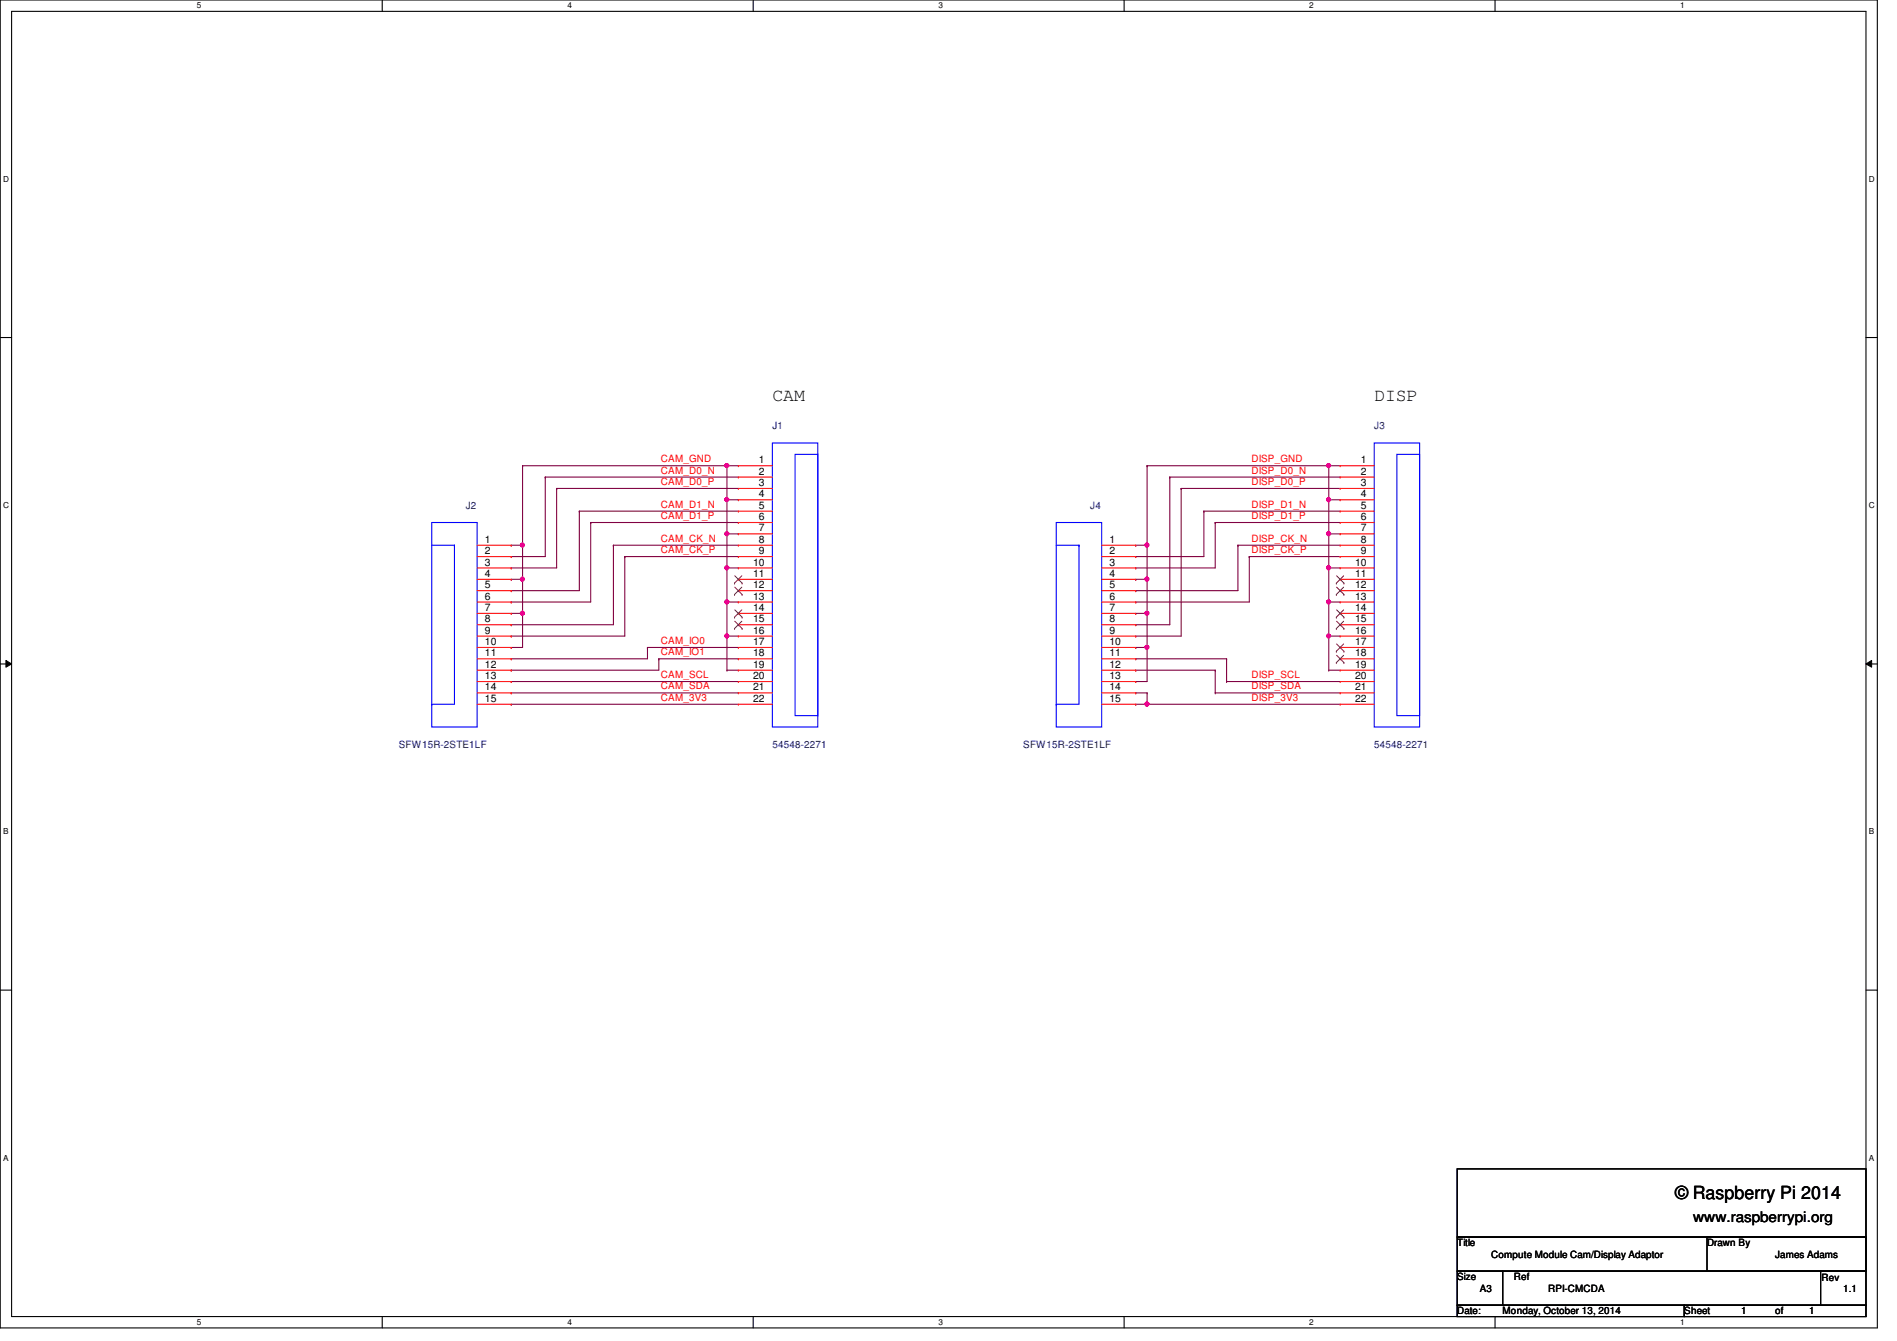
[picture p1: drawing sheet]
<svg xmlns="http://www.w3.org/2000/svg" width="297mm" height="210mm" viewBox="0 0 297 210" stroke-linecap="round" stroke-linejoin="round" font-family="sans-serif">
<path d="M0 0h294v207.9h-294zM1.8 1.8h290.4v204.3h-290.4z" fill="none" stroke="#000" stroke-width=".17"/>
<g fill="#fff">
<path d="M30.8 .2h.7v1.4h-.7z"/>
<path d="M30.8 206.2h.7v1.4h-.7z"/>
</g>
<path d="M59.9 0v1.8M59.9 206.1v1.8" fill="none" stroke="#000" stroke-width=".17"/>
<g fill="#fff">
<path d="M88.9 .2h.6v1.4h-.6z"/>
<path d="M88.9 206.2h.6v1.4h-.6z"/>
</g>
<path d="M117.9 0v1.8M117.9 206.1v1.8" fill="none" stroke="#000" stroke-width=".17"/>
<g fill="#fff">
<path d="M146.9 .2h.7v1.4h-.7z"/>
<path d="M146.9 206.2h.7v1.4h-.7z"/>
</g>
<path d="M176 0v1.8M176 206.1v1.8" fill="none" stroke="#000" stroke-width=".17"/>
<g fill="#fff">
<path d="M205 .2h.7v1.4h-.7z"/>
<path d="M205 206.2h.7v1.4h-.7z"/>
</g>
<path d="M234.1 0v1.8M234.1 206.1v1.8" fill="none" stroke="#000" stroke-width=".17"/>
<g fill="#fff">
<path d="M263.1 .2h.7v1.4h-.7z"/>
<path d="M263.1 206.2h.7v1.4h-.7z"/>
<path d="M.5 27.3h.9v1.4h-.9z"/>
<path d="M292.6 27.3h.9v1.4h-.9z"/>
<path d="M.5 78.4h.9v1.4h-.9z"/>
<path d="M292.6 78.4h.9v1.4h-.9z"/>
</g>
<path d="M0 52.8h1.8M292.2 52.8h1.8" fill="none" stroke="#000" stroke-width=".17"/>
<g fill="#fff">
<path d="M.5 129.5h.8v1.4h-.8z"/>
<path d="M292.6 129.5h.9v1.4h-.9z"/>
</g>
<path d="M0 103.9h1.8M292.2 103.9h1.8" fill="none" stroke="#000" stroke-width=".17"/>
<path d="M.9 103.4l.9 .5-.9 .5zM292.2 103.9l.9-.5v1z" fill="#000"/>
<path d="M.9 103.4l.9 .5-.9 .5zM292.2 103.9l.9-.5v1z" fill="none" stroke="#000" stroke-width=".16"/>
<g fill="#fff">
<path d="M.5 180.5h.8v1.4h-.8z"/>
<path d="M292.6 180.5h.9v1.4h-.9z"/>
</g>
<path d="M0 155h1.8M292.2 155h1.8" fill="none" stroke="#000" stroke-width=".17"/>
<path d="M113.8 72.9h.1M113.8 78.2h.1M113.8 72.9h1.8M113.8 72.9v10.7M113.8 78.2h1.8M80 106.7h.1M80 108.5h.1M80 106.7h35.6M80 108.5h35.6" fill="none" stroke="#800040" stroke-width=".17"/>
<circle cx="113.8" cy="83.5" r=".32" fill="#f0f"/>
<circle cx="113.8" cy="83.5" r=".32" fill="none" stroke="#f0f" stroke-width=".17"/>
<circle cx="113.8" cy="78.2" r=".32" fill="#f0f"/>
<circle cx="113.8" cy="78.2" r=".32" fill="none" stroke="#f0f" stroke-width=".17"/>
<path d="M113.8 83.6h.1M113.8 88.9h.1M113.8 83.6h1.8M113.8 83.6v10.6M113.8 88.9h1.8" fill="none" stroke="#800040" stroke-width=".17"/>
<circle cx="113.8" cy="94.2" r=".32" fill="#f0f"/>
<circle cx="113.8" cy="94.2" r=".32" fill="none" stroke="#f0f" stroke-width=".17"/>
<circle cx="113.8" cy="88.9" r=".32" fill="#f0f"/>
<circle cx="113.8" cy="88.9" r=".32" fill="none" stroke="#f0f" stroke-width=".17"/>
<path d="M113.8 94.2h.1M113.8 94.2h1.8M113.8 94.2v5.4" fill="none" stroke="#800040" stroke-width=".17"/>
<circle cx="113.8" cy="99.5" r=".32" fill="#f0f"/>
<circle cx="113.8" cy="99.5" r=".32" fill="none" stroke="#f0f" stroke-width=".17"/>
<path d="M208.1 72.9h.1M208.1 78.2h.1M208.1 72.9h1.7M208.1 72.9v10.7M208.1 78.2h1.7M113.8 99.6h.1M113.8 99.6h1.8M113.8 99.6v5.3M113.8 104.9h.1M113.8 104.9h1.8" fill="none" stroke="#800040" stroke-width=".17"/>
<circle cx="208" cy="83.5" r=".32" fill="#f0f"/>
<circle cx="208" cy="83.5" r=".32" fill="none" stroke="#f0f" stroke-width=".17"/>
<circle cx="208" cy="78.2" r=".32" fill="#f0f"/>
<circle cx="208" cy="78.2" r=".32" fill="none" stroke="#f0f" stroke-width=".17"/>
<path d="M208.1 83.6h.1M208.1 88.9h.1M208.1 83.6h1.7M208.1 83.6v10.6M208.1 88.9h1.7" fill="none" stroke="#800040" stroke-width=".17"/>
<circle cx="208" cy="94.2" r=".32" fill="#f0f"/>
<circle cx="208" cy="94.2" r=".32" fill="none" stroke="#f0f" stroke-width=".17"/>
<circle cx="208" cy="88.9" r=".32" fill="#f0f"/>
<circle cx="208" cy="88.9" r=".32" fill="none" stroke="#f0f" stroke-width=".17"/>
<path d="M208.1 94.2h.1M208.1 99.6h.1M208.1 94.2h1.7M208.1 94.2v5.4M208.1 99.6h1.7" fill="none" stroke="#800040" stroke-width=".17"/>
<circle cx="208" cy="99.5" r=".32" fill="#f0f"/>
<circle cx="208" cy="99.5" r=".32" fill="none" stroke="#f0f" stroke-width=".17"/>
<g fill="none" stroke="#800040" stroke-width=".17">
<path d="M85.4 74.7h.1M85.4 74.7h30.2M87.2 76.5h.1M87.2 76.5h28.4M183.2 74.7h.1M183.2 74.7h26.6M185 76.5h.1M185 76.5h24.8M80 85.3h.1M80 90.7h.1M80 85.3h1.8M80 90.7h1.8"/>
<path d="M81.8 85.3h.1M81.8 90.7h.1M81.8 85.3v10.7M90.7 80h.1M90.7 80h24.9M92.5 81.8h.1M92.5 81.8h23.1M96.1 85.3h.1M96.1 85.3h19.5M97.8 87.1h.1M97.8 87.1h17.8M188.5 80h.1"/>
<path d="M188.5 80h21.3M190.3 81.8h.1M190.3 81.8h19.5M193.8 85.3h.1M193.8 85.3h16M195.6 87.1h.1M195.6 87.1h14.2M208.1 99.6h.1M208.1 99.6v5.3M101.4 101.3h.1M101.4 101.3h14.2M103.2 103.1h.1"/>
<path d="M103.2 103.1h12.4M177.8 110.2h.1M177.8 103.1h.1M177.8 104.9h.1M177.8 104.9h12.5M177.8 110.2h1.8M177.8 103.1h14.3M208.1 104.9h.1M208.1 104.9h1.7"/>
</g>
<circle cx="81.8" cy="96" r=".32" fill="#f0f"/>
<circle cx="81.8" cy="96" r=".32" fill="none" stroke="#f0f" stroke-width=".17"/>
<circle cx="81.8" cy="90.7" r=".32" fill="#f0f"/>
<circle cx="81.8" cy="90.7" r=".32" fill="none" stroke="#f0f" stroke-width=".17"/>
<path d="M81.8 72.9h.1M81.8 72.9v12.4M80 96h.1M80 96h1.8M81.8 96h.1M81.8 96v5.3h-1.8M80 101.3h.1" fill="none" stroke="#800040" stroke-width=".17"/>
<circle cx="81.8" cy="85.3" r=".32" fill="#f0f"/>
<circle cx="81.8" cy="85.3" r=".32" fill="none" stroke="#f0f" stroke-width=".17"/>
<g fill="none" stroke="#800040" stroke-width=".17">
<path d="M81.8 72.9h.1M81.8 72.9h32M85.4 74.7h.1M85.4 74.7v12.4h-5.4M87.2 76.5h.1M87.2 76.5v12.4h-7.2M80 99.6h.1M80 97.8h.1M80 94.2h.1M80 92.5h.1M80 88.9h.1M80 87.1h.1"/>
<path d="M90.7 80h.1M90.7 80v12.5h-10.7M92.5 81.8h.1M92.5 81.8v12.4h-12.5M96.1 85.3h.1M96.1 85.3v12.5h-16.1M97.8 87.1h.1M97.8 87.1v12.5h-17.8M80 110.2h.1M80 104.9h.1M80 103.1h.1M80 110.2h35.6"/>
<path d="M101.4 101.3h.1M101.4 101.3v1.8h-21.4M103.2 103.1h.1M103.2 103.1v1.8h-23.2"/>
</g>
<circle cx="113.8" cy="72.9" r=".32" fill="#f0f"/>
<circle cx="113.8" cy="72.9" r=".32" fill="none" stroke="#f0f" stroke-width=".17"/>
<g fill="none" stroke="#800040" stroke-width=".17">
<path d="M177.8 87.1h.1M177.8 88.9h.1M177.8 92.5h.1M177.8 94.2h.1M177.8 97.8h.1M177.8 99.6h.1M177.8 85.3h.1M177.8 90.7h.1M177.8 87.1h10.7M177.8 88.9h12.5M177.8 92.5h16M177.8 94.2h17.8"/>
<path d="M177.8 97.8h5.4M177.8 99.6h7.2M177.8 85.3h1.8M177.8 90.7h1.8M179.6 85.3h.1M179.6 90.7h.1M179.6 85.3v10.7M177.8 106.7h.1M177.8 106.7h1.8"/>
</g>
<circle cx="179.6" cy="96" r=".32" fill="#f0f"/>
<circle cx="179.6" cy="96" r=".32" fill="none" stroke="#f0f" stroke-width=".17"/>
<circle cx="179.6" cy="90.7" r=".32" fill="#f0f"/>
<circle cx="179.6" cy="90.7" r=".32" fill="none" stroke="#f0f" stroke-width=".17"/>
<path d="M177.8 96h.1M177.8 96h1.8M179.6 96h.1M179.6 96v10.7M177.8 101.3h.1M177.8 101.3h1.8M179.6 101.3h.1" fill="none" stroke="#800040" stroke-width=".17"/>
<circle cx="179.6" cy="101.3" r=".32" fill="#f0f"/>
<circle cx="179.6" cy="101.3" r=".32" fill="none" stroke="#f0f" stroke-width=".17"/>
<g fill="none" stroke="#800040" stroke-width=".17">
<path d="M183.2 74.7h.1M183.2 74.7v23.1M185 76.5h.1M185 76.5v23.1M188.5 80h.1M188.5 80v7.1M190.3 81.8h.1M190.3 81.8v7.1M193.8 85.3h.1M193.8 85.3v7.2M195.6 87.1h.1M195.6 87.1v7.1"/>
<path d="M177.8 108.5h.1M177.8 108.5h1.8M179.6 108.5h.1M179.6 110.2h.1M179.6 108.5v1.7M179.6 110.2h30.2M190.3 104.9h.1M190.3 108.5h.1M190.3 104.9v3.6M190.3 108.5h19.5M192.1 106.7h.1M192.1 103.1h.1"/>
<path d="M192.1 106.7h17.7M192.1 103.1v3.6"/>
</g>
<circle cx="179.6" cy="110.2" r=".32" fill="#f0f"/>
<circle cx="179.6" cy="110.2" r=".32" fill="none" stroke="#f0f" stroke-width=".17"/>
<path d="M179.6 72.9h.1M179.6 72.9v12.4" fill="none" stroke="#800040" stroke-width=".17"/>
<circle cx="179.6" cy="85.3" r=".32" fill="#f0f"/>
<circle cx="179.6" cy="85.3" r=".32" fill="none" stroke="#f0f" stroke-width=".17"/>
<path d="M179.6 72.9h.1M179.6 72.9h28.5" fill="none" stroke="#800040" stroke-width=".17"/>
<circle cx="208" cy="72.9" r=".32" fill="#f0f"/>
<circle cx="208" cy="72.9" r=".32" fill="none" stroke="#f0f" stroke-width=".17"/>
<path d="M228.2 183h64v10.6h-64zM228.2 193.6h64v5.4h-64zM228.2 199h7.1v5.3h-7.1zM235.3 199h49.8v5.3h-49.8zM267.3 193.6h24.9v5.4h-24.9zM285.1 199h7.1v5.3h-7.1zM228.2 204.3h35.5v1.8h-35.5zM263.7 204.3h28.5v1.8h-28.5z" fill="none" stroke="#000" stroke-width=".17"/>
<g fill="none" stroke="#00f" stroke-width=".17">
<path d="M120.9 69.3h7.2v44.5h-7.2zM124.5 71.1h3.6v40.9h-3.6zM215.2 69.3h7.1v44.5h-7.1zM218.7 71.1h3.6v40.9h-3.6zM67.6 81.8h7.1v32h-7.1zM67.6 85.3h3.6M71.2 85.3h.1M71.2 85.3v24.9h-3.6M165.4 81.8h7.1v32h-7.1zM165.4 85.3h3.5M168.9 85.3h.1M168.9 85.3v24.9h-3.5"/>
<path d="M67.6 110.2h.1M165.4 110.2h.1"/>
</g>
<g fill="none" stroke="#f00" stroke-width=".17">
<path d="M115.6 72.9h.1M115.6 74.7h.1M115.6 76.5h.1M115.6 78.2h.1M115.6 72.9h5.3M115.6 74.7h5.3M115.6 76.5h5.3M115.6 78.2h5.3M209.8 72.9h.1M209.8 74.7h.1M209.8 76.5h.1M209.8 78.2h.1"/>
<path d="M209.8 72.9h5.4M209.8 74.7h5.4M209.8 76.5h5.4M209.8 78.2h5.4M74.7 85.3h5.3M74.7 87.1h5.3M74.7 88.9h5.3M74.7 90.7h5.3M74.7 92.5h5.3M74.7 94.2h5.3M74.7 96h5.3M74.7 97.8h5.3"/>
<path d="M74.7 99.6h5.3M80 85.3h.1M80 87.1h.1M80 88.9h.1M80 90.7h.1M80 92.5h.1M80 94.2h.1M80 96h.1M80 97.8h.1M80 99.6h.1M115.6 80h.1M115.6 81.8h.1"/>
<path d="M115.6 83.6h.1M115.6 85.3h.1M115.6 87.1h.1M115.6 88.9h.1M115.6 90.7h.1M115.6 92.5h.1M115.6 94.2h.1M115.6 96h.1M115.6 97.8h.1M115.6 99.6h.1M115.6 80h5.3M115.6 81.8h5.3"/>
<path d="M115.6 83.6h5.3M115.6 85.3h5.3M115.6 87.1h5.3M115.6 88.9h5.3M115.6 90.7h5.3M115.6 92.5h5.3M115.6 94.2h5.3M115.6 96h5.3M115.6 97.8h5.3M115.6 99.6h5.3M172.5 85.3h5.3M172.5 87.1h5.3"/>
<path d="M172.5 88.9h5.3M172.5 90.7h5.3M172.5 92.5h5.3M172.5 94.2h5.3M172.5 96h5.3M172.5 97.8h5.3M172.5 99.6h5.3M177.8 85.3h.1M177.8 87.1h.1M177.8 88.9h.1M177.8 90.7h.1M177.8 92.5h.1"/>
<path d="M177.8 94.2h.1M177.8 96h.1M177.8 97.8h.1M177.8 99.6h.1M209.8 80h.1M209.8 81.8h.1M209.8 83.6h.1M209.8 85.3h.1M209.8 87.1h.1M209.8 88.9h.1M209.8 90.7h.1M209.8 92.5h.1"/>
<path d="M209.8 94.2h.1M209.8 96h.1M209.8 97.8h.1M209.8 99.6h.1M209.8 80h5.4M209.8 81.8h5.4M209.8 83.6h5.4M209.8 85.3h5.4M209.8 87.1h5.4M209.8 88.9h5.4M209.8 90.7h5.4M209.8 92.5h5.4"/>
<path d="M209.8 94.2h5.4M209.8 96h5.4M209.8 97.8h5.4M209.8 99.6h5.4M74.7 101.3h5.3M74.7 103.1h5.3M74.7 104.9h5.3M74.7 106.7h5.3M74.7 108.5h5.3M74.7 110.2h5.3M80 101.3h.1M80 103.1h.1"/>
<path d="M80 104.9h.1M80 106.7h.1M80 108.5h.1M80 110.2h.1M115.6 101.3h.1M115.6 103.1h.1M115.6 104.9h.1M115.6 106.7h.1M115.6 108.5h.1M115.6 110.2h.1M115.6 101.3h5.3M115.6 103.1h5.3"/>
<path d="M115.6 104.9h5.3M115.6 106.7h5.3M115.6 108.5h5.3M115.6 110.2h5.3M172.5 101.3h5.3M172.5 103.1h5.3M172.5 104.9h5.3M172.5 106.7h5.3M172.5 108.5h5.3M172.5 110.2h5.3M177.8 101.3h.1M177.8 103.1h.1"/>
<path d="M177.8 104.9h.1M177.8 106.7h.1M177.8 108.5h.1M177.8 110.2h.1M209.8 101.3h.1M209.8 103.1h.1M209.8 104.9h.1M209.8 106.7h.1M209.8 108.5h.1M209.8 110.2h.1M209.8 101.3h5.4M209.8 103.1h5.4"/>
<path d="M209.8 104.9h5.4M209.8 106.7h5.4M209.8 108.5h5.4M209.8 110.2h5.4"/>
</g>
<g fill="none" stroke="#804000" stroke-width=".16">
<path d="M115 91.3h.1M115 93h.1M115 96.6h.1M115 98.4h.1M115.1 90.1l1.1 1.2M115.1 91.9l1.1 1.1M115.1 95.5l1.1 1.1M115.1 97.2l1.1 1.2M116.2 90.1l-1.2 1.2M116.2 91.9l-1.2 1.1M116.2 95.5l-1.2 1.1M116.2 97.2l-1.2 1.2"/>
<path d="M116.2 91.3h.1M116.2 93h.1M116.2 96.6h.1M116.2 98.4h.1M209.2 91.3h.1M209.2 93h.1M209.2 96.6h.1M209.2 98.4h.1M209.3 90.1l1.1 1.2M209.3 91.9l1.1 1.1M209.3 95.5l1.1 1.1M209.3 97.2l1.1 1.2"/>
<path d="M210.4 90.1l-1.2 1.2M210.4 91.9l-1.2 1.1M210.4 95.5l-1.2 1.1M210.4 97.2l-1.2 1.2M210.4 91.3h.1M210.4 93h.1M210.4 96.6h.1M210.4 98.4h.1M209.2 101.9h.1M209.2 103.7h.1M209.3 100.8l1.1 1.1M209.3 102.6l1.1 1.1"/>
<path d="M210.4 100.8l-1.2 1.1M210.4 102.6l-1.2 1.1M210.4 101.9h.1M210.4 103.7h.1"/>
</g>
<circle cx="113.8" cy="83.5" r=".32" fill="#f0f"/>
<circle cx="113.8" cy="83.5" r=".32" fill="none" stroke="#f0f" stroke-width=".17"/>
<circle cx="113.8" cy="78.2" r=".32" fill="#f0f"/>
<circle cx="113.8" cy="78.2" r=".32" fill="none" stroke="#f0f" stroke-width=".17"/>
<circle cx="113.8" cy="94.2" r=".32" fill="#f0f"/>
<circle cx="113.8" cy="94.2" r=".32" fill="none" stroke="#f0f" stroke-width=".17"/>
<circle cx="113.8" cy="88.9" r=".32" fill="#f0f"/>
<circle cx="113.8" cy="88.9" r=".32" fill="none" stroke="#f0f" stroke-width=".17"/>
<circle cx="113.8" cy="99.5" r=".32" fill="#f0f"/>
<circle cx="113.8" cy="99.5" r=".32" fill="none" stroke="#f0f" stroke-width=".17"/>
<circle cx="208" cy="83.5" r=".32" fill="#f0f"/>
<circle cx="208" cy="83.5" r=".32" fill="none" stroke="#f0f" stroke-width=".17"/>
<circle cx="208" cy="78.2" r=".32" fill="#f0f"/>
<circle cx="208" cy="78.2" r=".32" fill="none" stroke="#f0f" stroke-width=".17"/>
<circle cx="208" cy="94.2" r=".32" fill="#f0f"/>
<circle cx="208" cy="94.2" r=".32" fill="none" stroke="#f0f" stroke-width=".17"/>
<circle cx="208" cy="88.9" r=".32" fill="#f0f"/>
<circle cx="208" cy="88.9" r=".32" fill="none" stroke="#f0f" stroke-width=".17"/>
<circle cx="208" cy="99.5" r=".32" fill="#f0f"/>
<circle cx="208" cy="99.5" r=".32" fill="none" stroke="#f0f" stroke-width=".17"/>
<circle cx="81.8" cy="96" r=".32" fill="#f0f"/>
<circle cx="81.8" cy="96" r=".32" fill="none" stroke="#f0f" stroke-width=".17"/>
<circle cx="81.8" cy="90.7" r=".32" fill="#f0f"/>
<circle cx="81.8" cy="90.7" r=".32" fill="none" stroke="#f0f" stroke-width=".17"/>
<circle cx="81.8" cy="85.3" r=".32" fill="#f0f"/>
<circle cx="81.8" cy="85.3" r=".32" fill="none" stroke="#f0f" stroke-width=".17"/>
<circle cx="113.8" cy="72.9" r=".32" fill="#f0f"/>
<circle cx="113.8" cy="72.9" r=".32" fill="none" stroke="#f0f" stroke-width=".17"/>
<circle cx="179.6" cy="96" r=".32" fill="#f0f"/>
<circle cx="179.6" cy="96" r=".32" fill="none" stroke="#f0f" stroke-width=".17"/>
<circle cx="179.6" cy="90.7" r=".32" fill="#f0f"/>
<circle cx="179.6" cy="90.7" r=".32" fill="none" stroke="#f0f" stroke-width=".17"/>
<circle cx="179.6" cy="101.3" r=".32" fill="#f0f"/>
<circle cx="179.6" cy="101.3" r=".32" fill="none" stroke="#f0f" stroke-width=".17"/>
<circle cx="179.6" cy="110.2" r=".32" fill="#f0f"/>
<circle cx="179.6" cy="110.2" r=".32" fill="none" stroke="#f0f" stroke-width=".17"/>
<circle cx="179.6" cy="85.3" r=".32" fill="#f0f"/>
<circle cx="179.6" cy="85.3" r=".32" fill="none" stroke="#f0f" stroke-width=".17"/>
<circle cx="208" cy="72.9" r=".32" fill="#f0f"/>
<circle cx="208" cy="72.9" r=".32" fill="none" stroke="#f0f" stroke-width=".17"/>
<g font-size="2.8">
<text x="120.9" y="62.7">CAM</text>
<text x="215.2" y="62.7">DISP</text>
<text x="262.3" y="187.6">© Raspberry Pi 2014</text>
</g>
<text font-size="2.3" x="265.1" y="191.3">www.raspberrypi.org</text>
<g font-size="1.6" fill="#000080">
<text x="120.9" y="67.2">J1</text>
<text x="215.2" y="67.2">J3</text>
<text x="72.9" y="79.7">J2</text>
<text x="170.7" y="79.7">J4</text>
<text x="62.4" y="117">SFW15R-2STE1LF</text>
<text x="120.9" y="117">54548-2271</text>
<text x="160.2" y="117">SFW15R-2STE1LF</text>
<text x="215.2" y="117">54548-2271</text>
</g>
<g font-size="1.6" fill="#f00">
<text x="103.5" y="74.1">CAM_D0_N</text>
<text x="103.5" y="75.9">CAM_D0_P</text>
<text x="103.5" y="72.3">CAM_GND</text>
<text x="196" y="75.9">DISP_D0_P</text>
<text x="196" y="74.1">DISP_D0_N</text>
<text x="196" y="72.3">DISP_GND</text>
<text x="103.5" y="79.5">CAM_D1_N</text>
<text x="103.5" y="81.2">CAM_D1_P</text>
<text x="196" y="81.2">DISP_D1_P</text>
<text x="196" y="79.5">DISP_D1_N</text>
<text x="103.5" y="84.8">CAM_CK_N</text>
<text x="103.5" y="86.6">CAM_CK_P</text>
<text x="196" y="86.6">DISP_CK_P</text>
<text x="196" y="84.8">DISP_CK_N</text>
<text x="103.5" y="100.8">CAM_IO0</text>
<text x="103.5" y="106.1">CAM_SCL</text>
<text x="103.5" y="107.9">CAM_SDA</text>
<text x="103.5" y="102.6">CAM_IO1</text>
<text x="196" y="107.9">DISP_SDA</text>
<text x="196" y="106.1">DISP_SCL</text>
<text x="103.5" y="109.7">CAM_3V3</text>
<text x="196" y="109.7">DISP_3V3</text>
</g>
<g font-size="1.6">
<text x="118.8" y="72.5">1</text>
<text x="118.8" y="74.3">2</text>
<text x="118.8" y="76.1">3</text>
<text x="118.8" y="77.9">4</text>
<text x="213.1" y="72.5">1</text>
<text x="213.1" y="74.3">2</text>
<text x="213.1" y="76.1">3</text>
<text x="213.1" y="77.9">4</text>
<text x="118.8" y="79.6">5</text>
<text x="118.8" y="81.4">6</text>
<text x="118.8" y="83.2">7</text>
<text x="213.1" y="79.6">5</text>
<text x="213.1" y="81.4">6</text>
<text x="213.1" y="83.2">7</text>
<text x="75.9" y="85">1</text>
<text x="75.9" y="86.7">2</text>
<text x="75.9" y="88.5">3</text>
<text x="117.9" y="88.5">10</text>
<text x="118.8" y="85">8</text>
<text x="118.8" y="86.7">9</text>
<text x="173.7" y="85">1</text>
<text x="173.7" y="86.7">2</text>
<text x="173.7" y="88.5">3</text>
<text x="212.2" y="88.5">10</text>
<text x="213.1" y="85">8</text>
<text x="213.1" y="86.7">9</text>
<text x="75.9" y="90.3">4</text>
<text x="75.9" y="92.1">5</text>
<text x="75.9" y="93.9">6</text>
<text x="75.9" y="95.6">7</text>
<text x="117.9" y="90.3">11</text>
<text x="117.9" y="92.1">12</text>
<text x="117.9" y="93.9">13</text>
<text x="117.9" y="95.6">14</text>
<text x="173.7" y="90.3">4</text>
<text x="173.7" y="92.1">5</text>
<text x="173.7" y="93.9">6</text>
<text x="173.7" y="95.6">7</text>
<text x="212.2" y="90.3">11</text>
<text x="212.2" y="92.1">12</text>
<text x="212.2" y="93.9">13</text>
<text x="212.2" y="95.6">14</text>
<text x="75.9" y="97.4">8</text>
<text x="75.9" y="99.2">9</text>
<text x="75.9" y="101">10</text>
<text x="117.9" y="97.4">15</text>
<text x="117.9" y="99.2">16</text>
<text x="117.9" y="101">17</text>
<text x="173.7" y="97.4">8</text>
<text x="173.7" y="99.2">9</text>
<text x="173.7" y="101">10</text>
<text x="212.2" y="97.4">15</text>
<text x="212.2" y="99.2">16</text>
<text x="212.2" y="101">17</text>
<text x="75.9" y="102.7">11</text>
<text x="75.9" y="104.5">12</text>
<text x="75.9" y="106.3">13</text>
<text x="117.9" y="102.7">18</text>
<text x="117.9" y="104.5">19</text>
<text x="117.9" y="106.3">20</text>
<text x="173.7" y="102.7">11</text>
<text x="173.7" y="104.5">12</text>
<text x="173.7" y="106.3">13</text>
<text x="212.2" y="102.7">18</text>
<text x="212.2" y="104.5">19</text>
<text x="212.2" y="106.3">20</text>
<text x="75.9" y="108.1">14</text>
<text x="75.9" y="109.9">15</text>
<text x="117.9" y="108.1">21</text>
<text x="117.9" y="109.9">22</text>
<text x="173.7" y="108.1">14</text>
<text x="173.7" y="109.9">15</text>
<text x="212.2" y="108.1">21</text>
<text x="212.2" y="109.9">22</text>
<text x="228.2" y="195.1">Title</text>
<text x="233.5" y="196.8">Compute Module Cam/Display Adaptor</text>
<text x="267.3" y="195.1">Drawn By</text>
<text x="278" y="196.8">James Adams</text>
<text x="228.2" y="200.4">Size</text>
<text x="231.7" y="202.2">A3</text>
<text x="237.1" y="200.4">Ref</text>
<text x="242.4" y="202.2">RPI-CMCDA</text>
<text x="285.2" y="200.6">Rev</text>
<text x="288.6" y="202.2">1.1</text>
<text x="228.2" y="205.7">Date:</text>
<text x="235.3" y="205.7">Monday, October 13, 2014</text>
<text x="263.7" y="205.7">Sheet</text>
<text x="272.6" y="205.7">1</text>
<text x="278" y="205.7">of</text>
<text x="283.3" y="205.7">1</text>
</g>
<g font-size="1.3">
<text x="30.8" y="1.3">5</text>
<text x="88.9" y="1.3">4</text>
<text x="146.9" y="1.3">3</text>
<text x="205" y="1.3">2</text>
<text x="263.1" y="1.3">1</text>
<text x=".5" y="28.4">D</text>
<text x="292.6" y="28.4">D</text>
<text x=".5" y="79.5">C</text>
<text x="292.6" y="79.5">C</text>
<text x=".5" y="130.6">B</text>
<text x="292.6" y="130.6">B</text>
<text x=".5" y="181.7">A</text>
<text x="292.6" y="181.7">A</text>
<text x="30.8" y="207.4">5</text>
<text x="88.9" y="207.4">4</text>
<text x="146.9" y="207.4">3</text>
<text x="205" y="207.4">2</text>
<text x="263.1" y="207.4">1</text>
</g>
</svg>
